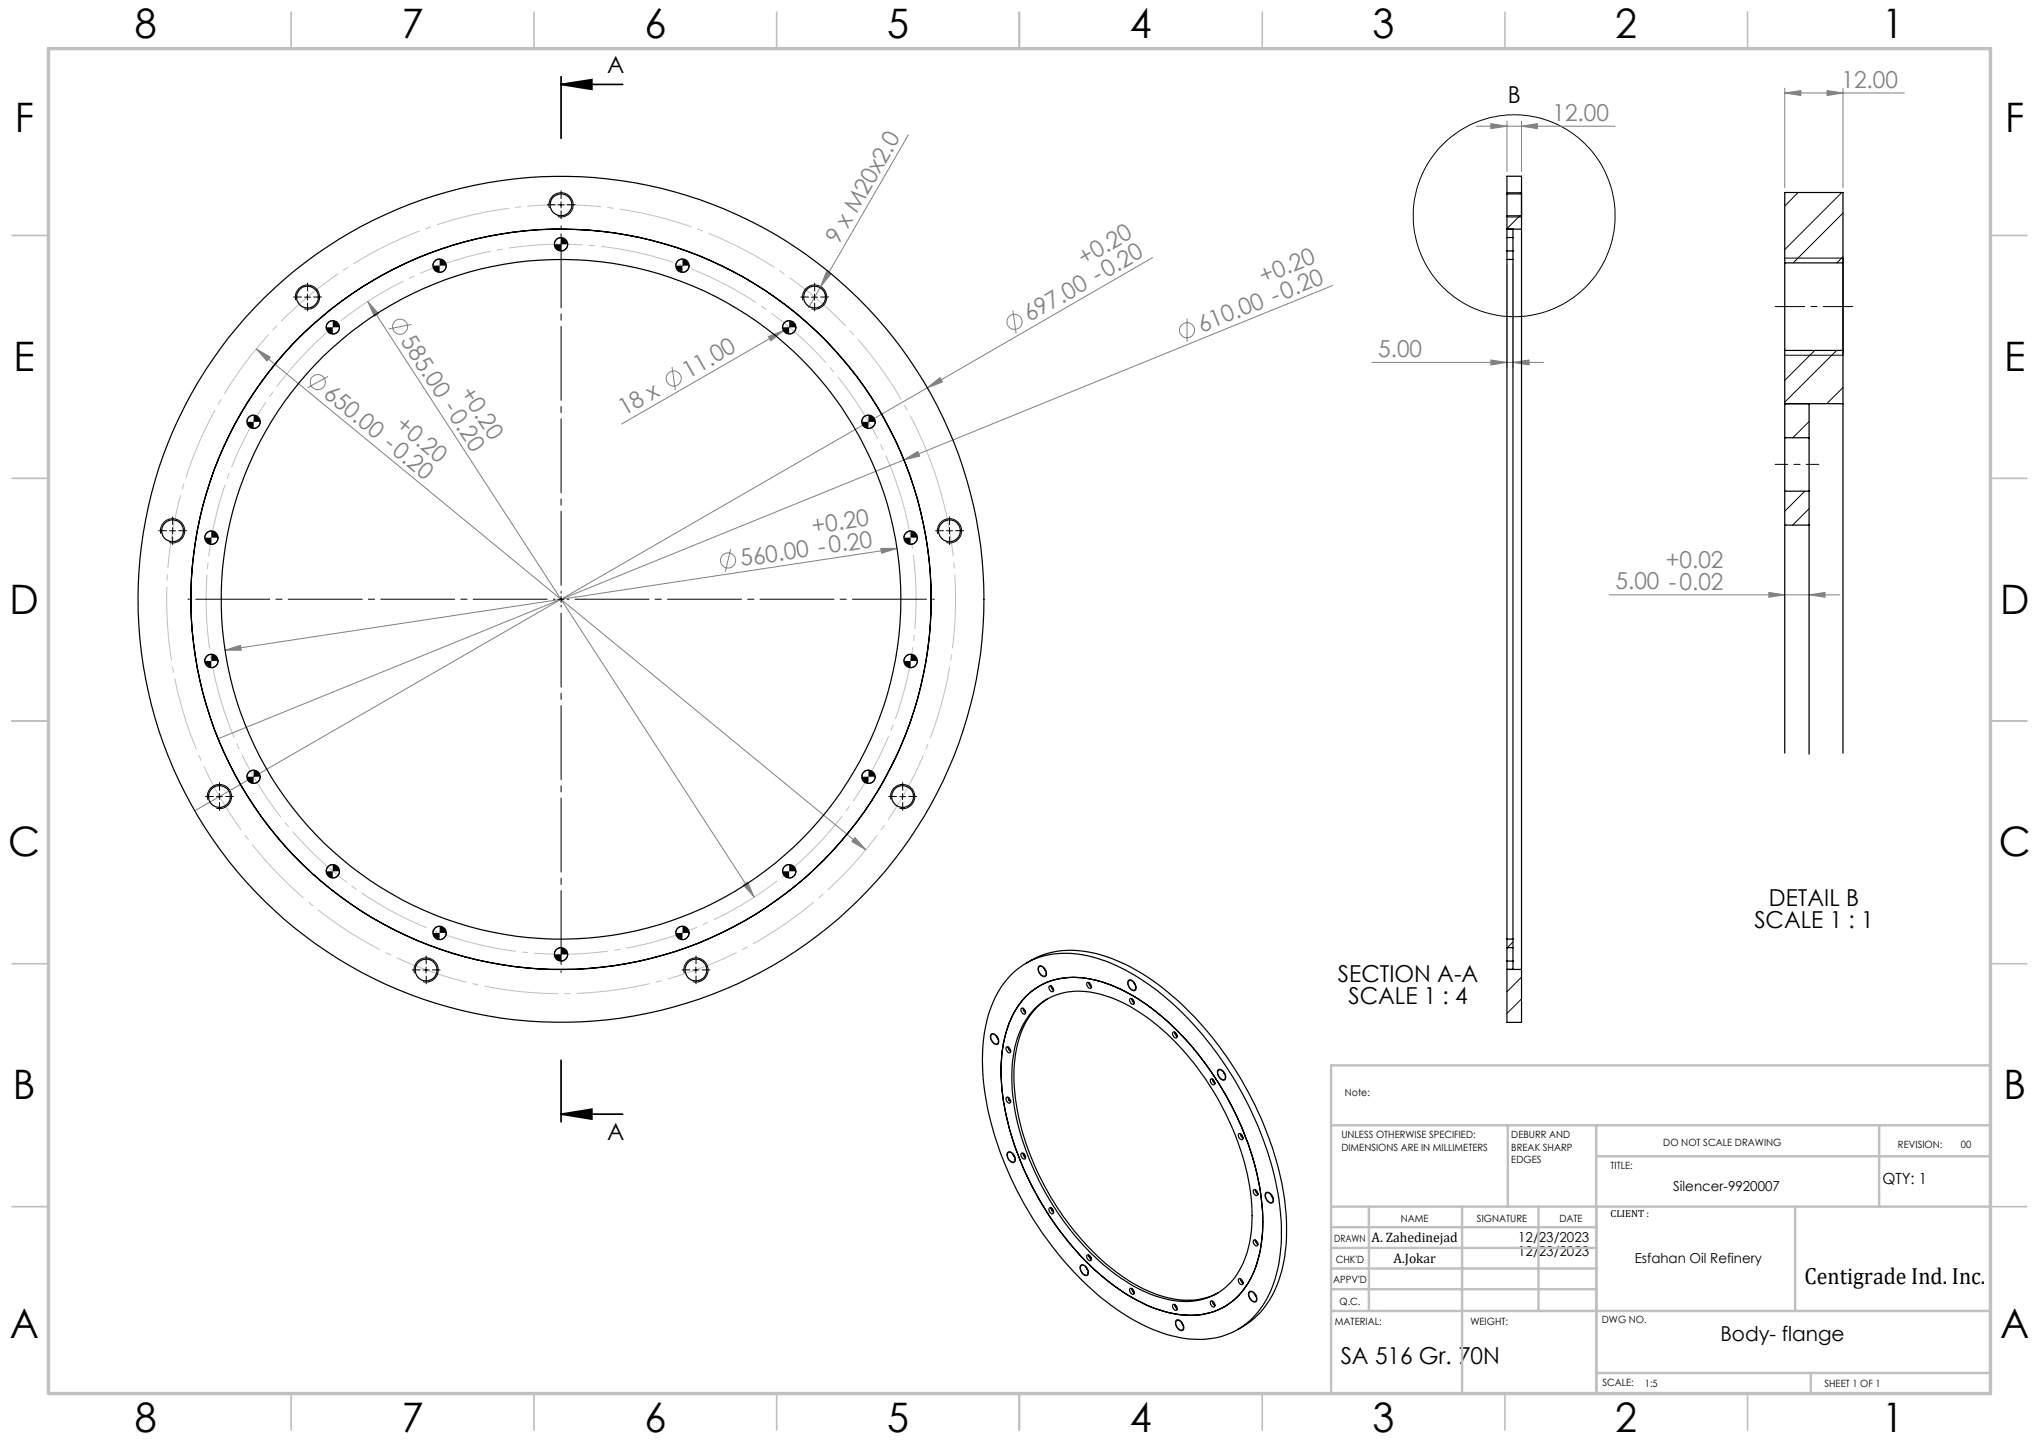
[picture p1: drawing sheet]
<svg xmlns="http://www.w3.org/2000/svg" width="420mm" height="297mm" viewBox="0 0 420 297" stroke-linecap="round" stroke-linejoin="round" font-family="sans-serif">
<g fill="none" stroke="#808080" stroke-width=".21">
<path d="M367.6 19.2l3.3-.5v1zM367.6 18.2v20.5M367.6 19.2h24.7M376.3 18.7l3.3 .5-3.3 .5zM379.6 18.2v20.5M187.1 27.8l-20.6 35.6M304.1 26h28.6M307.1 25.5l3.3 .5-3.3 .5zM310.4 25v10.3M313.4 26l3.3-.5v1zM313.4 25v10.3M170.3 55.9l.8 .5-2 2.6z"/>
<path d="M237.4 53.1l-46.4 26.8M274.5 58.8l-88.3 35.9M310.4 54.4v21.3M311.6 54.4v21.3M52.8 71.9l125.5 103.1M52.8 71.9l2.9 1.7-.7 .8zM67.6 77.5l-4.2 2.4M75.7 62.1l2.3 2.5-.9 .6zM75.7 62.1l79.7 122.7M84.8 66.8l-4.8 1M138.4 75.6l.7 4.7M158.3 69.3l3.1-1.2-2.6 2.1z"/>
<path d="M161.4 68.1l-33.4 19.2M163.8 66.7l-2.4 1.4M191 79.9l2.6-2.1 .5 .9zM191 79.9l-150.9 87.1M208.6 63.9l.7 4.8M244.5 65.6v4.8M282.6 74.6h35.4M307.1 74.2l3.3 .4-3.3 .6zM311.6 74.6l3.4-.4v1zM186.2 94.7l2.9-1.7 .3 .9zM186.2 94.7l-141.3 57.4M150.5 113.1l-1.1 4.7"/>
<path d="M181.4 113h3.4l-3.2 .9zM184.8 113l-138.4 20.9M46.4 133.9l3.1-1 .2 1zM331.5 122.5h47.5M364.3 122l3.3 .5-3.3 .5zM372.6 122.5l3.3-.5v1zM176.1 172.5l2.2 2.5-2.8-1.7zM153.1 182.3l.9-.6 1.4 3.1z"/>
<circle cx="65.5" cy="78.7" r="1.56"/>
<circle cx="82.4" cy="67.3" r="1.56"/>
<circle cx="138.8" cy="78" r="1.56"/>
<circle cx="209" cy="66.3" r="1.56"/>
<circle cx="244.5" cy="68" r="1.56"/>
<circle cx="150" cy="115.4" r="1.56"/>
</g>
<g fill="none" stroke="#000" stroke-width=".21">
<path d="M310.4 39.7h3M90.6 53.3l-.2 .1a1.33 1.33 0 0 0-1.2 1.3M91.9 54.7v.2a1.33 1.33 0 0 1-1.3 1.2M113.1 42.8a2.5 2.5 0 0 1 2.2-3.1 2.5 2.5 0 0 1 2.7 2.7 2.5 2.5 0 0 1-3.1 2.2M114.9 42.2h1.3M115.6 41.6v1.2M115.6 48.9l-.2 .1a1.33 1.33 0 0 0-1.2 1.3M116.9 50.3v.2a1.33 1.33 0 0 1-1.3 1.2M140.6 53.3l-.2 .1a1.33 1.33 0 0 0-1.2 1.3M142 54.7l-.1 .2a1.33 1.33 0 0 1-1.3 1.2M310.4 44.7h3M367.6 53.2h12"/>
<path d="M60.9 61.8a2.49 2.49 0 0 1 2.2-3.1 2.49 2.49 0 0 1 2.7 2.7 2.49 2.49 0 0 1-3.1 2.2M62.7 61.2h1.3M63.3 60.6v1.2M68.5 66h-.1a1.4 1.4 0 0 0-1.2 1.4M69.9 67.4a1.32 1.32 0 0 1-1.4 1.4M162.6 66l-.4 .1a1.39 1.39 0 0 0-1 1.3M163.9 67.4a1.38 1.38 0 0 1-1.3 1.4M165.4 61.8a2.49 2.49 0 0 1 2.2-3.1 2.49 2.49 0 0 1 2.7 2.7 2.49 2.49 0 0 1-3.2 2.2M167.1 61.2h1.3M167.8 60.6v1.2M367.6 73.2h12M52.2 85.5a1.32 1.32 0 0 0-1.3 1.4"/>
<path d="M53.6 86.9v.1a1.4 1.4 0 0 1-1.4 1.3M178.9 85.5a1.32 1.32 0 0 0-1.4 1.4M180.3 86.9v.1a1.4 1.4 0 0 1-1.4 1.3M33.1 110a2.51 2.51 0 0 1 2.3-3.2 2.51 2.51 0 0 1 2.7 2.8 2.51 2.51 0 0 1-3.2 2.2M34.9 109.3h1.3M35.6 108.7v1.3M43.5 109.4h-.1a1.4 1.4 0 0 0-1.2 1.3M44.9 110.7a1.32 1.32 0 0 1-1.4 1.4M187.6 109.4h-.3a1.39 1.39 0 0 0-1.1 1.3M188.9 110.7a1.38 1.38 0 0 1-1.3 1.4M193.1 110a2.51 2.51 0 0 1 2.3-3.2 2.51 2.51 0 0 1 2.7 2.7 2.51 2.51 0 0 1-3.2 2.3M194.9 109.3h1.3"/>
<path d="M195.6 108.7v1.3M43.5 134.8a1.44 1.44 0 0 0-1.3 1.3M44.9 136.1a1.32 1.32 0 0 1-1.4 1.4M114.9 123.4h1.3M115.6 122.8v1.3M187.6 134.8a1.38 1.38 0 0 0-1.4 1.3M188.9 136.1a1.38 1.38 0 0 1-1.3 1.4M52.2 158.6h-.1a1.33 1.33 0 0 0-1.2 1.4M53.6 160v.2a1.33 1.33 0 0 1-1.4 1.2M178.9 158.6h-.2a1.41 1.41 0 0 0-1.2 1.4M180.3 160v.2a1.33 1.33 0 0 1-1.4 1.2M42.8 164.7a2.49 2.49 0 0 1 2.2-3.1 2.49 2.49 0 0 1 2.7 2.7 2.49 2.49 0 0 1-3.1 2.2"/>
<path d="M44.6 164.1h1.2M45.2 163.4v1.3M68.5 178.1a1.44 1.44 0 0 0-1.3 1.4M69.9 179.5a1.32 1.32 0 0 1-1.4 1.3M162.6 178.1a1.38 1.38 0 0 0-1.4 1.4M163.9 179.5a1.38 1.38 0 0 1-1.3 1.3M183.5 164.7a2.49 2.49 0 0 1 2.2-3.1 2.49 2.49 0 0 1 2.7 2.7 2.49 2.49 0 0 1-3.1 2.2M185.3 164.1h1.2M185.9 163.4v1.3M87.1 199.8h1.3M87.8 199.2v1.2M90.6 190.8a1.38 1.38 0 0 0-1.4 1.4"/>
<path d="M91.9 192.2v.1a1.33 1.33 0 0 1-1.3 1.2M115.6 195.2a1.38 1.38 0 0 0-1.4 1.4M116.9 196.6v.1a1.33 1.33 0 0 1-1.3 1.2M140.6 190.8a1.38 1.38 0 0 0-1.4 1.4M142 192.2l-.1 .1a1.33 1.33 0 0 1-1.3 1.2M142.7 199.8h1.3M143.3 199.2v1.2M214 199a1.13 1.13 0 0 1 1.5 1v.2a.67 .67 0 0 1-.2 .9 .67 .67 0 0 1-1-.3l-.5-1.1zM85.4 200.4a2.5 2.5 0 0 1 2.2-3.1 2.5 2.5 0 0 1 2.7 2.7 2.5 2.5 0 0 1-3.2 2.2M140.9 200.4a2.51 2.51 0 0 1 2.2-3.1 2.51 2.51 0 0 1 2.8 2.7 2.51 2.51 0 0 1-3.2 2.2M204.1 213.1a1.02 1.02 0 0 1 1.5 .8l.1 .2a.67 .67 0 0 1-.2 1 .67 .67 0 0 1-1-.3l-.5-.8zM232.4 202a.84 .84 0 0 1 1.3 .5l.3 .7a.65 .65 0 0 1-.3 .9 .65 .65 0 0 1-.9-.4l-.5-.8z"/>
<path d="M207.6 237.3a1.46 1.46 0 0 1 1.5 1.8 .69 .69 0 0 1-.7 .4 .69 .69 0 0 1-.5-.5l-.5-1zM250.9 220.3a1.22 1.22 0 0 1 1.5 1.2 .67 .67 0 0 1-.2 1 .67 .67 0 0 1-.9-.4l-.5-1.1zM260.7 245.7a.84 .84 0 0 1 1.3 .5l.3 .7a.65 .65 0 0 1-.3 .9 .65 .65 0 0 1-.9-.4l-.5-.8zM222.6 260.6a1.26 1.26 0 0 1 1.6 1.3 .62 .62 0 0 1-.3 .8 .62 .62 0 0 1-.8-.2l-.5-.8-.1-.8zM242.3 272a1.13 1.13 0 0 1 1.5 .9v.2a.67 .67 0 0 1-.2 .9 .67 .67 0 0 1-1-.3l-.5-1.1zM257.2 266.1h.1a1.13 1.13 0 0 1 1.5 .9l.1 .3a.65 .65 0 0 1-.3 .9 .65 .65 0 0 1-.9-.4l-.5-.9z"/>
<circle cx="311.9" cy="44.4" r="20.8"/>
</g>
<path d="M115.6 17.4h12.7M115.6 15.8v12.7M115.6 17.4l6.3-1v2zM115.6 218.4v12.7M115.6 229.5h12.7M115.6 229.5l6.3-1v2z" fill="none" stroke="#000" stroke-width=".35"/>
<path d="M185.5 102a73.1 73.1 0 0 0-122.5-29.4 73.1 73.1 0 0 0 33.7 121.5 73.1 73.1 0 0 0 89.8-88.4l-1-3.7" fill="none" stroke="#c0c0c0" stroke-width=".21" stroke-dasharray="15.2 1.3 1.3 1.3" stroke-dashoffset="6.5" stroke-linecap="butt"/>
<path d="M193.3 99.7a81.3 81.3 0 0 0-136.2-32.7 81.3 81.3 0 0 0 37.4 134.9 81.3 81.3 0 0 0 99.9-98.1l-1.1-4.1" fill="none" stroke="#c0c0c0" stroke-width=".21" stroke-dasharray="15.2 1.3 1.3 1.3" stroke-linecap="butt"/>
<g fill="none" stroke="#c0c0c0" stroke-width=".35">
<path d="M60 2.5v7.5M110 2.5v7.5M160 2.5v7.5M210 2.5v7.5M260 2.5v7.5M310 2.5v7.5M360 2.5v7.5M2.5 48.5h7.5M410 48.5h7.5M2.5 98.5h7.5M410 98.5h7.5M2.5 148.5h7.5"/>
<path d="M410 148.5h7.5M2.5 198.5h7.5M410 198.5h7.5M2.5 248.5h7.5M410 248.5h7.5M60 287v7.5M110 287v7.5M160 287v7.5M210 287v7.5M260 287v7.5M310 287v7.5M360 287v7.5"/>
</g>
<g fill="none" stroke="#c0c0c0" stroke-width=".5">
<path d="M410 219.4h-135.8v67.4M274.2 231.8h135.8M310.6 231.8v16.7M328.8 231.8v55.2M328.8 238.2h81.2M387.1 231.8v16.7M274.2 248.5h135.8M274.2 257h54.6M274.2 252.8h54.6M282 248.5v21.5M301.2 248.5v38.3M316.9 248.5v21.5"/>
<path d="M369.8 248.5v21.5M274.2 265.5h54.6M274.2 261.3h54.6M274.2 270h135.8M328.8 282.8h81.2M373 282.8v4.2"/>
</g>
<path d="M10 10h400v277h-400z" fill="none" stroke="#c0c0c0" stroke-width=".7"/>
<path d="M114.3 123.4h-75.6M115.6 122.2v-75.7M115.6 124.7v75.6M116.8 123.4h75.7" fill="none" stroke="#000" stroke-width=".21" stroke-dasharray="15.2 1.3 1.3 1.3" stroke-dashoffset="-1.6"/>
<g fill="none" stroke="#000" stroke-width=".21" stroke-dasharray="15.2 1.3 1.3 1.3">
<path d="M63.4 59.9v-1.6M114.3 42.2h-1.6M115.6 40.9v-1.6M115.6 43.4v1.6M116.8 42.2h1.7M167.8 59.9v-1.6M62.1 61.2h-1.6M63.4 62.4v1.7M64.6 61.2h1.6M166.6 61.2h-1.7M167.8 62.4v1.7M169.1 61.2h1.6"/>
<path d="M34.3 109.3h-1.6M35.6 108.1v-1.7M35.6 110.6v1.6M36.8 109.3h1.6M194.3 109.3h-1.6M195.6 108.1v-1.7M195.6 110.6v1.6M196.8 109.3h1.7M44 164h-1.7M45.2 162.8v-1.6M45.2 165.3v1.6M46.5 164h1.6"/>
<path d="M184.7 164h-1.6M185.9 162.8v-1.6M185.9 165.3v1.6M187.2 164h1.6M86.5 199.8h-1.6M87.8 198.5v-1.6M89 199.8h1.7M142.1 199.8h-1.6M143.4 198.5v-1.6M144.6 199.8h1.6M87.8 201v1.6M143.4 201v1.6"/>
</g>
<path d="M313.4 39.7v5M379.6 53.2v20" fill="none" stroke="#000" stroke-width=".25"/>
<path d="M374.7 95.6h-9" fill="none" stroke="#000" stroke-width=".21" stroke-dasharray="15.2 1.3 1.3 1.3" stroke-dashoffset="12.6"/>
<path d="M365.7 63.1h16" fill="none" stroke="#000" stroke-width=".21" stroke-dasharray="15.2 1.3 1.3 1.3" stroke-dashoffset="9.1"/>
<path d="M115.6 17.4l6.3-1v2zM115.6 229.5l6.3-1v2z" fill="#000"/>
<g fill="#808080">
<path d="M186.2 94.7l2.9-1.7 .3 .9z"/>
<path d="M158.3 69.3l3.1-1.2-2.6 2.1z"/>
<path d="M191 79.9l2.6-2.1 .5 .9z"/>
<path d="M170.3 55.9l.8 .5-2 2.6z"/>
<path d="M153.1 182.3l2.3 2.5-1.4-3.1zM75.7 62.1l1.4 3.1 .9-.6z"/>
<path d="M176.1 172.5l-.6 .8 2.8 1.7zM52.8 71.9l2.2 2.5 .7-.8z"/>
<path d="M372.6 122.5l3.3-.5v1zM364.3 122l3.3 .5-3.3 .5z"/>
<path d="M307.1 25.5l3.3 .5-3.3 .5zM313.4 26l3.3-.5v1zM307.1 74.2l3.3 .4-3.3 .6zM311.6 74.6l3.4-.4v1zM367.6 19.2l3.3-.5v1zM376.3 18.7l3.3 .5-3.3 .5z"/>
<path d="M46.4 133.9h3.3l-.2-1zM181.4 113l.2 .9 3.2-.9z"/>
</g>
<path d="M89.2 54.7a1.38 1.38 0 0 0 1.4 1.4v-1.4zM90.6 53.3v1.4h1.3v-.1a1.33 1.33 0 0 0-1.3-1.3zM67.2 67.4v.2a1.41 1.41 0 0 0 1.3 1.2v-1.4zM68.5 66v1.4h1.4a1.32 1.32 0 0 0-1.4-1.4zM50.9 86.9a1.37 1.37 0 0 0 1.3 1.4v-1.4zM52.2 85.5v1.4h1.4v-.2a1.33 1.33 0 0 0-1.4-1.2zM42.2 110.7v.2a1.41 1.41 0 0 0 1.3 1.2v-1.4zM43.5 109.4v1.3h1.4a1.32 1.32 0 0 0-1.4-1.3zM42.2 136.1v.2a1.41 1.41 0 0 0 1.3 1.2v-1.4zM43.5 134.8v1.3h1.4a1.32 1.32 0 0 0-1.4-1.3zM50.9 160a1.32 1.32 0 0 0 1.3 1.4v-1.4zM52.2 158.6v1.4h1.4v-.2a1.4 1.4 0 0 0-1.4-1.2zM67.2 179.5v.1a1.41 1.41 0 0 0 1.3 1.2v-1.3zM68.5 178.1v1.4h1.4a1.32 1.32 0 0 0-1.4-1.4zM89.2 192.2a1.38 1.38 0 0 0 1.4 1.3v-1.3zM90.6 190.8v1.4h1.3v-.2a1.33 1.33 0 0 0-1.3-1.2zM114.2 196.6a1.38 1.38 0 0 0 1.4 1.3v-1.3zM115.6 195.2v1.4h1.3v-.2a1.33 1.33 0 0 0-1.3-1.2zM139.2 192.2a1.38 1.38 0 0 0 1.4 1.3v-1.3zM140.6 190.8v1.4h1.4l-.1-.2a1.33 1.33 0 0 0-1.3-1.2zM161.2 179.5v.3a1.39 1.39 0 0 0 1.4 1v-1.3zM162.6 178.1v1.4h1.3a1.38 1.38 0 0 0-1.3-1.4zM177.5 160a1.38 1.38 0 0 0 1.4 1.4v-1.4zM178.9 158.6v1.4h1.4v-.2a1.4 1.4 0 0 0-1.4-1.2zM186.2 136.1v.4a1.39 1.39 0 0 0 1.4 1v-1.4zM187.6 134.8v1.3h1.3a1.38 1.38 0 0 0-1.3-1.3zM186.2 110.7l.1 .5a1.37 1.37 0 0 0 1.3 .9v-1.4zM187.6 109.4v1.3h1.3a1.38 1.38 0 0 0-1.3-1.3zM177.5 86.9a1.44 1.44 0 0 0 1.4 1.4v-1.4zM178.9 85.5v1.4h1.4v-.2a1.33 1.33 0 0 0-1.4-1.2zM161.2 67.4l.1 .5a1.37 1.37 0 0 0 1.3 .9v-1.4zM162.6 66v1.4h1.3a1.38 1.38 0 0 0-1.3-1.4zM139.2 54.7a1.38 1.38 0 0 0 1.4 1.4v-1.4zM140.6 53.3v1.4h1.4l-.1-.1a1.33 1.33 0 0 0-1.3-1.3zM114.2 50.3a1.38 1.38 0 0 0 1.4 1.4v-1.4zM115.6 48.9v1.4h1.3v-.1a1.33 1.33 0 0 0-1.3-1.3z" fill="#000"/>
<g fill="none" stroke="#000" stroke-width=".25">
<path d="M310.4 39.9v4.5M310.4 39.9v-3.6h3v3.6M310.4 39.9h3M313.4 39.9v4.5M310.4 53.4v140M310.4 48.9v2.8M310.4 44.4v4.5M310.4 51.7v1.7M310.4 44.4h3M310.4 47.2h3M310.4 53.4h1.2M310.4 51.7h1.2"/>
<path d="M310.4 48.9h1.2M311.6 53.4v140M311.6 48.9v2.8M311.6 47.2v1.7M311.6 51.7v1.7M313.4 47.2v152.5M313.4 44.4v2.8M367.6 54.1v18.1M367.6 54.1v-14.5h12v14.5M367.6 54.1h12M379.6 54.1v18.1M367.6 72.2v18"/>
<path d="M367.6 72.2h12M379.6 72.2v10.9M367.6 90.2v11M367.6 83.1h12M367.6 90.2h5M372.6 90.2v11M372.6 83.1v7.1M379.6 83.1v72M367.6 108.2v46.9M367.6 101.2v7M367.6 108.2h5M367.6 101.2h5"/>
<path d="M372.6 108.2v47.1M372.6 101.2v7M211.4 198.4a17.9 17.9 0 0 1 15.5-1.7 42.7 42.7 0 0 1 17.4 11 71.7 71.7 0 0 1 20.4 39.7 34.3 34.3 0 0 1-1.9 17.8 16.3 16.3 0 0 1-7.8 8.6M214 199.2a.92 .92 0 0 1 1.3 .7 .69 .69 0 0 1-.3 1.1 1.51 1.51 0 0 1-1-1.8zM215.1 199.4l.3 .7M310.4 195.2v2.7M310.4 193.4v1.8M310.4 197.9v12.7h3v-10.9M310.4 199.7h3M310.4 193.4h1.2M310.4 197.9h1.2M310.4 195.2h1.2"/>
<path d="M311.6 195.2v2.7M311.6 193.4v1.8M311.6 197.9v1.8M204.3 213.1a1.3 1.3 0 0 1 1.3 1.6 .51 .51 0 0 1-.4 .4 .51 .51 0 0 1-.5-.3 1.36 1.36 0 0 1-.4-1.7zM205.2 213.4l.4 .6M207.3 215.7a.7 .7 0 0 1 .7 .3 .7 .7 0 0 1-.1 .8 .9 .9 0 0 1-.6-1.1zM207.6 215.6l.2 .6 .4 .4M208.4 200.7a15.8 15.8 0 0 1 13.8-4.2 36.3 36.3 0 0 1 17.3 8.4 71.3 71.3 0 0 1 23.9 41.9 35.8 35.8 0 0 1-1.6 19 15.8 15.8 0 0 1-17.6 9.9 36.2 36.2 0 0 1-17.4-8.4 71 71 0 0 1-24.1-43.1 33.4 33.4 0 0 1 2.2-18.6l1.8-3zM210.4 207.7a.78 .78 0 0 1 .7 1.1 .81 .81 0 0 1-.7-1.1zM210.7 207.7l.2 .5 .3 .4M211.3 205.2a14.3 14.3 0 0 1 13.9-3.4 37.3 37.3 0 0 1 18 11.2 61.9 61.9 0 0 1 16.7 34.3 27.5 27.5 0 0 1-2.8 16.9 13.7 13.7 0 0 1-14.7 6.5 33.8 33.8 0 0 1-16.3-8.6 62.2 62.2 0 0 1-19.7-37.7 27.7 27.7 0 0 1 2.6-16l1.3-2zM213 207.9a13.3 13.3 0 0 1 13.4-3.2 35.9 35.9 0 0 1 16.4 10.6 56.9 56.9 0 0 1 15 32 24 24 0 0 1-2.9 15 12.7 12.7 0 0 1-13.8 5.5 31.4 31.4 0 0 1-15.5-8.9 56.8 56.8 0 0 1-17-33.4 25.6 25.6 0 0 1 2.2-14.6l1.3-1.9z"/>
<path d="M215.9 205.7a14.8 14.8 0 0 0-6.6 10.6 40.3 40.3 0 0 0 3.2 22.3 55.5 55.5 0 0 0 18.7 24.3 23.9 23.9 0 0 0 14.4 4.9 12.8 12.8 0 0 0 5.3-1.5M216.2 203.1a.72 .72 0 0 1 .7 .4 .72 .72 0 0 1-.1 .8 .82 .82 0 0 1-.6-1.2zM216.5 203.1l.1 .5 .4 .4M224 202.3a.79 .79 0 0 1 .6 1.2 .79 .79 0 0 1-.6-1.2zM224.3 202.3l.1 .6 .4 .4M232.6 202a1.3 1.3 0 0 1 1.3 1.6 .51 .51 0 0 1-.4 .4 .51 .51 0 0 1-.5-.3 1.36 1.36 0 0 1-.4-1.7zM232.7 205.7a.68 .68 0 0 1 .8 .3 .68 .68 0 0 1-.1 .9 .93 .93 0 0 1-.7-1.2zM233.1 205.7l.2 .5 .3 .4M233.5 202.3l.4 .6M241.7 212.6a.72 .72 0 0 1 .7 .4 .72 .72 0 0 1-.1 .8 .82 .82 0 0 1-.6-1.2zM242 212.6l.1 .5 .4 .4M207.3 226.1a.7 .7 0 0 1 .7 .3 .7 .7 0 0 1-.1 .8 .9 .9 0 0 1-.6-1.1z"/>
<path d="M207.6 237.5a.91 .91 0 0 1 1.4 .7 .71 .71 0 0 1-.4 1.2 1.55 1.55 0 0 1-1-1.9zM207.6 226l.2 .6 .4 .3M207.8 226.1v.5M208.6 237.7l.4 .7M210.4 237.6a.71 .71 0 0 1 .7 .2 .71 .71 0 0 1 .1 .7 .44 .44 0 0 1-.4 .2 .44 .44 0 0 1-.4-.4l-.1-.3zM210.7 237.5l.2 .6 .3 .3M210.9 237.6l.3 .8M249.3 222.3a.68 .68 0 0 1 .8 .3 .68 .68 0 0 1-.1 .8 .93 .93 0 0 1-.7-1.1zM249.7 222.2l.2 .6 .4 .4M250.9 220.5a.88 .88 0 0 1 1.4 .7 .61 .61 0 0 1 .1 .8 .61 .61 0 0 1-.8 .2 1.49 1.49 0 0 1-.7-1.7zM252 220.7l.3 .7M255.2 233.5a.75 .75 0 0 1 .7 .4 .75 .75 0 0 1-.1 .8 .84 .84 0 0 1-.6-1.2z"/>
<path d="M255.5 233.5l.2 .6 .3 .3M216.1 248.8a.7 .7 0 0 1 .8 .4 .7 .7 0 0 1-.1 .8 .89 .89 0 0 1-.7-1.2zM216.5 248.8l.1 .5 .4 .4M216.6 248.8l.4 .7M224 258.5a.78 .78 0 0 1 .6 1.1 .78 .78 0 0 1-.6-1.1zM224.3 258.5l.1 .5 .4 .4M224.3 258.7l.5 .5M258.2 245.1a.68 .68 0 0 1 .8 .3 .68 .68 0 0 1-.1 .8 .87 .87 0 0 1-.7-1.1zM258.3 255.4a.72 .72 0 0 1 .7 .4 .72 .72 0 0 1-.1 .8 .82 .82 0 0 1-.6-1.2zM258.6 245l.1 .6 .4 .4M258.6 255.4l.1 .5 .4 .4M260.7 245.8a.92 .92 0 0 1 1.4 .7 .73 .73 0 0 1-.4 1.2 1.55 1.55 0 0 1-1-1.9z"/>
<path d="M261.8 246.1l.4 .6M222.7 260.7a1.3 1.3 0 0 1 1.4 1.6 .53 .53 0 0 1-.4 .4 .53 .53 0 0 1-.6-.3 1.29 1.29 0 0 1-.4-1.7zM223.7 261l.3 .6M232.7 265.4a.73 .73 0 0 1 .8 .3 .73 .73 0 0 1 0 .9 .82 .82 0 0 1-.8-1.2zM233.1 265.4l.2 .5 .3 .4-.1-.1M241.6 268.7a.7 .7 0 0 1 .8 .4 .7 .7 0 0 1-.1 .8 .92 .92 0 0 1-.7-1.2zM242 268.7l.1 .5 .4 .4M242.3 272.1a.98 .98 0 0 1 1.4 .9 .61 .61 0 0 1-.2 .9 .61 .61 0 0 1-.9-.3 1.35 1.35 0 0 1-.3-1.5zM243.3 272.3l.4 .7M249.3 268a.73 .73 0 0 1 .8 .3 .73 .73 0 0 1 0 .9 .82 .82 0 0 1-.8-1.2zM249.7 268l.2 .5 .4 .4M255.2 263.4a.72 .72 0 0 1 .7 .4 .72 .72 0 0 1-.1 .8 .82 .82 0 0 1-.6-1.2z"/>
<path d="M255.5 263.4l.2 .5 .3 .4M257.4 266.1a1.27 1.27 0 0 1 1.2 1.9 1.35 1.35 0 0 1-1.2-1.9zM258.4 266.4l.4 .7"/>
<circle cx="90.5" cy="54.7" r="1.39"/>
<circle cx="115.6" cy="50.3" r="1.39"/>
<circle cx="115.6" cy="42.2" r="2.25"/>
<circle cx="140.6" cy="54.7" r="1.39"/>
<circle cx="63.3" cy="61.2" r="2.25"/>
<circle cx="68.5" cy="67.4" r="1.37"/>
<circle cx="162.6" cy="67.4" r="1.37"/>
<circle cx="167.8" cy="61.2" r="2.25"/>
<circle cx="52.2" cy="86.9" r="1.38"/>
<circle cx="178.9" cy="86.9" r="1.38"/>
<circle cx="35.5" cy="109.3" r="2.24"/>
<circle cx="43.5" cy="110.7" r="1.37"/>
<circle cx="187.6" cy="110.7" r="1.37"/>
<circle cx="195.6" cy="109.3" r="2.25"/>
<circle cx="43.5" cy="136.1" r="1.37"/>
<circle cx="115.5" cy="123.4" r="87.1"/>
<circle cx="115.6" cy="123.4" r="76.3"/>
<circle cx="115.6" cy="123.4" r="70"/>
<circle cx="187.6" cy="136.1" r="1.37"/>
<circle cx="52.2" cy="160" r="1.38"/>
<circle cx="178.9" cy="160" r="1.38"/>
<circle cx="45.2" cy="164.1" r="2.25"/>
<circle cx="68.5" cy="179.5" r="1.37"/>
<circle cx="162.6" cy="179.5" r="1.37"/>
<circle cx="185.9" cy="164.1" r="2.25"/>
<circle cx="87.8" cy="199.8" r="2.25"/>
<circle cx="90.5" cy="192.2" r="1.39"/>
<circle cx="115.6" cy="196.6" r="1.39"/>
<circle cx="140.6" cy="192.2" r="1.39"/>
<circle cx="143.3" cy="199.8" r="2.25"/>
</g>
<g fill="none" stroke="#000" stroke-width=".21">
<path d="M313.4 39.6l-.3 .3M370.4 39.6l-2.8 2.8M379.4 39.6l-11.8 11.8M313.1 44.4l-2.7 2.7M379.6 52.9l-1.2 1.2M379.6 43.9l-10.2 10.2M373.8 72.2l-6.2 6.1M378.3 72.2l-10.7 10.6M379.6 79.8l-3.3 3.3M372.6 86.8l-3.3 3.4M371.8 101.2l-4.2 4.1M372.6 104.8l-3.3 3.4"/>
<path d="M311.6 194l-1.1 1.2M313.4 201.3l-3 3M313.4 205.7l-3 3"/>
</g>
<g font-size="8.4">
<text x="27.7" y="7.9">8</text>
<text x="82.7" y="7.9">7</text>
<text x="132.7" y="7.9">6</text>
<text x="182.7" y="7.9">5</text>
<text x="232.7" y="7.9">4</text>
<text x="282.7" y="7.9">3</text>
<text x="332.7" y="7.9">2</text>
<text x="387.7" y="7.9">1</text>
<text x="3" y="27.1">F</text>
<text x="413" y="27.1">F</text>
<text x="2.8" y="76.4">E</text>
<text x="412.8" y="76.4">E</text>
<text x="2" y="126.4">D</text>
<text x="412" y="126.4">D</text>
<text x="1.7" y="176.4">C</text>
<text x="411.7" y="176.4">C</text>
<text x="2.7" y="226.4">B</text>
<text x="412.7" y="226.4">B</text>
<text x="2" y="275.6">A</text>
<text x="412" y="275.6">A</text>
<text x="27.7" y="294.9">8</text>
<text x="82.7" y="294.9">7</text>
<text x="132.7" y="294.9">6</text>
<text x="182.7" y="294.9">5</text>
<text x="232.7" y="294.9">4</text>
<text x="282.7" y="294.9">3</text>
<text x="332.7" y="294.9">2</text>
<text x="387.7" y="294.9">1</text>
</g>
<g font-size="4.8">
<text x="125.1" y="15.1">A</text>
<text x="310.6" y="21.3">B</text>
<text x="361.4" y="191.1">SCALE 1 : 1</text>
<text x="364.4" y="186.6">DETAIL B</text>
<text x="275.6" y="202.3">SECTION A-A</text>
<text x="277.8" y="206.9">SCALE 1 : 4</text>
<text x="125.1" y="234.8">A</text>
<text x="371.7" y="264.5">Centigrade Ind. Inc.</text>
<text x="276.2" y="281">SA 516 Gr. 70N</text>
</g>
<g font-size="4.8" fill="#808080">
<text x="379.3" y="18.1">12.00</text>
<text x="319.8" y="24.9">12.00</text>
<text x="172.8" y="50.5" transform="rotate(-60 172.8 50.5)">9 x M20x2.0</text>
<text x="223.2" y="54.8" transform="rotate(-30 223.2 54.8)">+0.20</text>
<text x="260.2" y="58.6" transform="rotate(-22 260.2 58.6)">+0.20</text>
<text x="82.4" y="70.3" transform="rotate(57 82.4 70.3)">585.00 -0.20</text>
<text x="212" y="66.4" transform="rotate(-30 212 66.4)">697.00 -0.20</text>
<text x="247.5" y="68.5" transform="rotate(-22 247.5 68.5)">610.00 -0.20</text>
<text x="283.9" y="73.6">5.00</text>
<text x="66.4" y="81.6" transform="rotate(39 66.4 81.6)">650.00 -0.20</text>
<text x="94.6" y="80.9" transform="rotate(57 94.6 80.9)">+0.20</text>
<text x="141.8" y="78.1" transform="rotate(-30 141.8 78.1)">11.00</text>
<text x="81.2" y="88" transform="rotate(39 81.2 88)">+0.20</text>
<text x="128.6" y="85.7" transform="rotate(-30 128.6 85.7)">18 x</text>
<text x="167.4" y="109.9" transform="rotate(-9 167.4 109.9)">+0.20</text>
<text x="152.8" y="116.7" transform="rotate(-9 152.8 116.7)">560.00 -0.20</text>
<text x="343.1" y="116.9">+0.02</text>
<text x="332.8" y="121.4">5.00 -0.02</text>
</g>
<text font-size="4.2" x="354.4" y="276.1">Body- flange</text>
<text font-size="3.2" x="387.7" y="243.9">QTY: 1</text>
<g font-size="2.8">
<text x="344.7" y="245.3">Silencer-9920007</text>
<text x="282.5" y="255.9">A. Zahedinejad</text>
<text x="312.7" y="255.9">12/23/2023</text>
<text x="287" y="260.1">A.Jokar</text>
<text x="312.7" y="258.7">12/23/2023</text>
<text x="336.7" y="260.1">Esfahan Oil Refinery</text>
</g>
<g font-size="2.1">
<text x="277" y="225.8">Note:</text>
<text x="276.3" y="234.5">UNLESS OTHERWISE SPECIFIED:</text>
<text x="276.3" y="237">DIMENSIONS ARE IN MILLIMETERS</text>
<text x="311.3" y="234.5">DEBURR AND</text>
<text x="311.3" y="237">BREAK SHARP</text>
<text x="311.3" y="239.5">EDGES</text>
<text x="342.6" y="235.9">DO NOT SCALE DRAWING</text>
<text x="391" y="236.5">REVISION:</text>
<text x="403.9" y="236.5">00</text>
<text x="331.8" y="240.8">TITLE:</text>
<text x="288.5" y="251.7">NAME</text>
<text x="304.2" y="251.7">SIGNATURE</text>
<text x="321.2" y="251.7">DATE</text>
<text x="331.8" y="250.7">CLIENT :</text>
<text x="274.8" y="255.8">DRAWN</text>
<text x="275.1" y="260.1">CHK'D</text>
<text x="274.6" y="264.2">APPV'D</text>
<text x="275.9" y="268.7">Q.C.</text>
<text x="275" y="273">MATERIAL:</text>
<text x="302.9" y="273">WEIGHT:</text>
<text x="330" y="272.5">DWG NO.</text>
<text x="330.1" y="285.6">SCALE:</text>
<text x="338.8" y="285.6">1:5</text>
<text x="375.8" y="285.6">SHEET 1 OF 1</text>
</g>
</svg>
